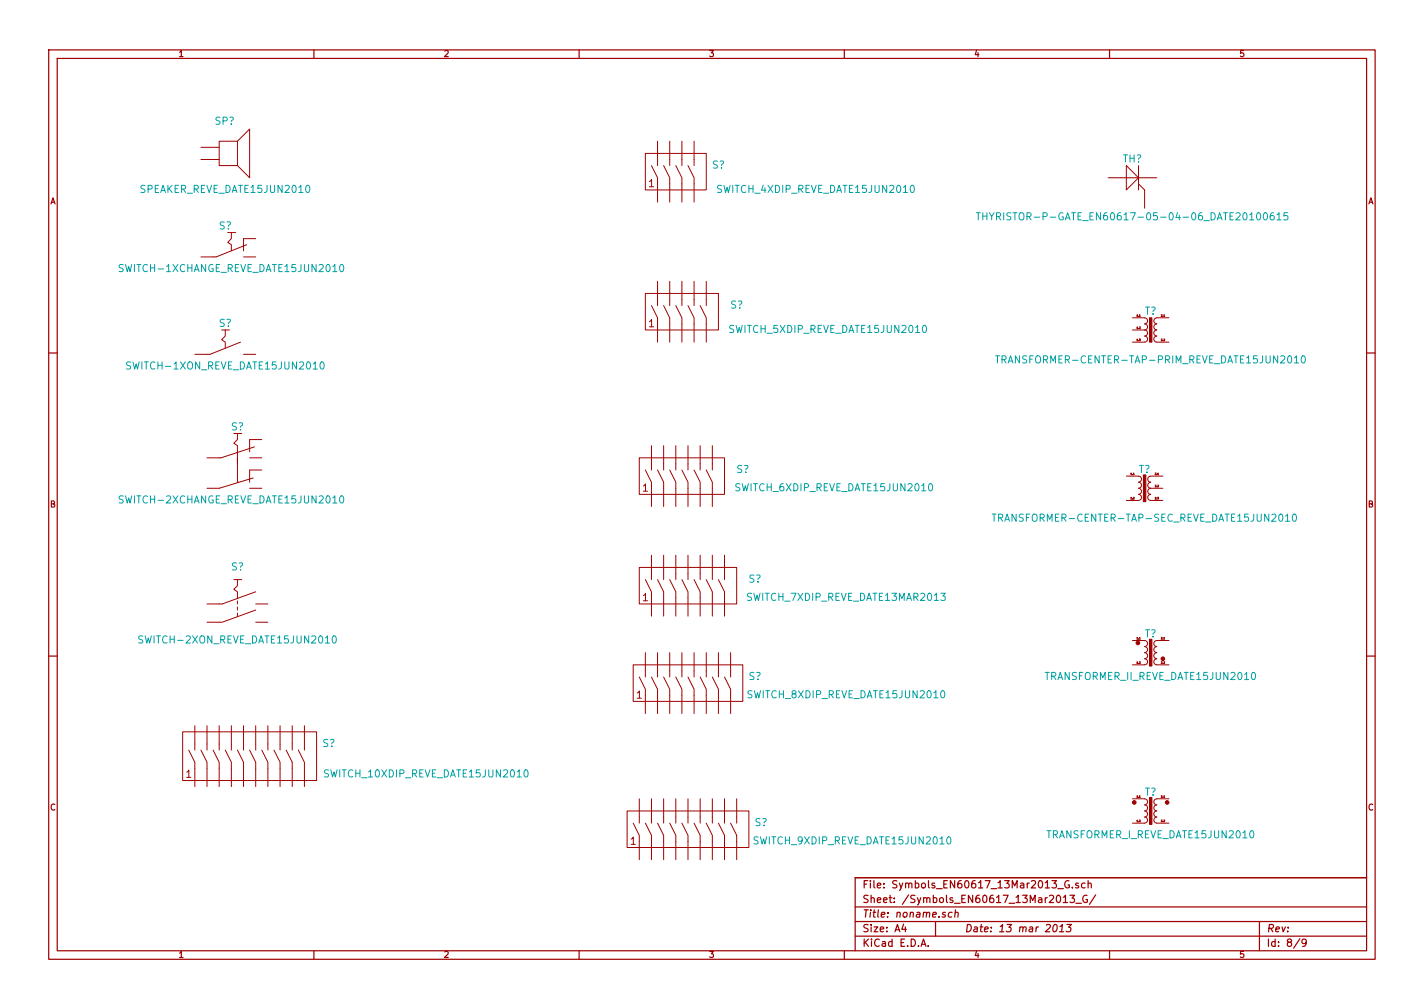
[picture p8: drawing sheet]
<svg xmlns="http://www.w3.org/2000/svg" width="297mm" height="210mm" viewBox="0 0 297 210" stroke-linecap="round" stroke-linejoin="round" font-family="sans-serif">
<g fill="none" stroke="#a00000" stroke-width=".25">
<path d="M10.2 10.4h276.6v189.7h-276.6zM11.9 12.2h273.2v186.1h-273.2zM65.5 10.4v1.8M120.8 10.4v1.8M176.1 10.4v1.8M231.4 10.4v1.8M10.2 73.6h1.7M285.1 73.6h1.7M10.2 136.8h1.7M285.1 136.8h1.7M65.5 198.3v1.8M120.8 198.3v1.8"/>
<path d="M176.1 198.3v1.8M178.4 189.2h106.7M178.4 195.3h106.7M178.4 192.2h106.7M188.5 192.8l-.4 1h1M188.8 193.3v1.1M192.1 197.4l.5-1.5 .5 1.5M192.3 197h.7M193.6 197.3v.1M195.1 192.2v3.1M198.6 190.4h-.6l-.2 .6 .3 .3 .4-.1M199.2 190.4l.3-.1 .3 .1v.9"/>
<path d="M199.3 189.8l-.2 1.5M219.9 193l.2-.2a.78 .78 0 0 1 .5 .7 .78 .78 0 0 1-.3 .7l-.4 .2-.3-.3v-.7zM221 194.4h.9M221.1 193.3l.5-.5-.2 1.6M221.8 187.2l.4-.5v1.6M221.8 188.3h.9M222.6 192.8h.9l-.6 .6 .4 .1 .1 .2-.2 .6-.6 .1-.2-.2M223 183.8a.7 .7 0 0 0-.9 .7 .7 .7 0 0 0 1 .6v-.5h-.3M223.2 186.7h.9l-.5 .6 .5 .2v.6l-.3 .2-.6-.2M223.7 185.1v.1M224.4 188.4h1.2M224.9 184.3l-.3-.1-.2 .2v.2l.5 .2v.3h-.5"/>
<path d="M226.3 184.3l-.4-.1-.3 .3 .1 .6 .2 .1 .4-.1M226.7 186.8a.7 .7 0 0 0-.9 .7 .7 .7 0 0 0 1 .6v-.5h-.3M227 184.3h.1a.36 .36 0 0 1 .5 .1v.8M227 183.7v1.5M228.5 186.7l-1.2 1.9M231.4 198.3v1.8M262.7 192.2v6.1M271.1 195.8l-1.3 2M272.5 196.5l-.3 .3h-.5l-.1-.3 .1-.5 .5-.1 .2 .1a1.16 1.16 0 0 1-.2 1.3l-.5 .1M285.1 183.1h-106.7v15.2"/>
</g>
<g fill="none" stroke="#a00000" stroke-width=".21">
<path d="M41.9 30.7h3.8M41.9 33.3h3.8M45.7 29.5h3.8v5h-3.8zM49.5 29.5l2.6-2.6v10.2l-2.6-2.6M134.6 32h12.7v7.6h-12.7zM135.9 34.5l1.3 2.6v5.1M137.2 29.5v5M138.4 34.5l1.3 2.6v5.1M139.7 29.5v5M141 34.5l1.2 2.6v5.1M142.2 29.5v5M143.5 34.5l1.3 2.6v5.1"/>
<path d="M144.8 29.5v5M231.1 37.1h6.4M234.9 34.5l2.6 2.6-2.6 2.5zM237.5 38.3l1.3 1.3v3.8M237.5 34.5v5.1M237.5 37.1h3.8M49.1 48.5h-.8v1.3l-.8 .7 .8 .5v1.3M50.8 53.6h2.5M50.8 49.8h2.5M51.4 51l-6.3 2.6h-3.2M137.2 58.7v5M139.7 58.7v5"/>
<path d="M142.2 58.7v5M144.8 58.7v5M147.3 58.7v5M47 68.8v1.3l-.8 .8 .8 .5v1.2M50.2 71.4l-6.4 2.5h-3.2M50.8 73.9h2.5M134.6 61.2h15.3v7.6h-15.3zM135.9 63.7l1.3 2.6v5.1M138.4 63.7l1.3 2.6v5.1M141 63.7l1.2 2.6v5.1M143.5 63.7l1.3 2.6v5.1M146 63.7l1.3 2.6v5.1"/>
<path d="M236.2 66.3h.1M236.2 68.8l2.6 .1a.61 .61 0 0 1 .6 .6 .61 .61 0 0 1-.6 .6M236.2 66.3h2.6M236.2 71.4h2.6M238.8 70.1a.61 .61 0 0 1 .6 .6 .61 .61 0 0 1-.6 .6M238.8 67.6a.61 .61 0 0 1 .6 .6 .61 .61 0 0 1-.6 .6M238.8 66.3a.61 .61 0 0 1 .6 .6 .61 .61 0 0 1-.6 .6M241.3 68.8l-.4 .2-.2 .3 .1 .6 .5 .2-.5 .2-.1 .5a.57 .57 0 0 0 .6 .5M241.3 71.4h2.5M243.8 66.3h-2.5l-.4 .1-.2 .7 .2 .3 .4 .2-.5 .2-.1 .5a.57 .57 0 0 0 .6 .5M43.2 95.5h2.5M49.5 90.4v1.3l-.7 .8 .7 .5v1.2"/>
<path d="M52.1 95.5h2.5M52.1 91.7h2.5M52.1 98h2.5M133.3 95.5h17.8v7.6h-17.8zM134.6 98l1.3 2.6v5.1M135.9 93v5M137.2 98l1.2 2.6v5.1M138.4 93v5M139.7 98l1.3 2.6v5.1M141 93v5M142.2 98l1.3 2.6v5.1M143.5 93v5"/>
<path d="M144.8 98l1.2 2.6v5.1M146 93v5M147.3 98l1.3 2.6v5.1M148.6 93v5M234.9 99.3h.1M234.9 99.3h2.6M237.5 99.3a.61 .61 0 0 1 .6 .6 .61 .61 0 0 1-.6 .7M242.6 99.3h-2.7l-.4 .2-.1 .5a.57 .57 0 0 0 .6 .6M43.2 101.8h2.5M52.1 101.8h2.5M133.3 118.4h20.4v7.6h-20.4zM135.9 115.8v5.1"/>
<path d="M138.4 115.8v5.1M141 115.8v5.1M143.5 115.8v5.1M146 115.8v5.1M148.6 115.8v5.1M151.1 115.8v5.1M234.9 104.4h2.6M237.5 103.1a.61 .61 0 0 1 .6 .7 .61 .61 0 0 1-.6 .6M237.5 101.9a.61 .61 0 0 1 .6 .6 .61 .61 0 0 1-.6 .6M237.5 100.6a.61 .61 0 0 1 .6 .6 .61 .61 0 0 1-.6 .6M240 101.8l-.4 .2-.2 .3 .1 .6 .5 .2-.5 .2-.1 .6a.57 .57 0 0 0 .6 .5M240 100.6l-.5 .2-.1 .5a.57 .57 0 0 0 .6 .5"/>
<path d="M240 101.8h2.6M240 104.4h2.6M48.8 120.9h.7M49.5 127.9v.6M49.5 126.6v.6M49.5 120.9h.9M49.5 125.3v.7M49.5 120.9v1.3l-.7 .7 .7 .5v1.3M53.3 123.4l-6.9 2.6h-3.2M53.3 127.2l-6.9 2.6h-3.2M53.3 126h2.6M53.3 129.8h2.6"/>
<path d="M132.1 138.7h22.8v7.6h-22.8zM134.6 136.1v5.1M134.6 120.9l1.3 2.5v5.1M137.2 136.1v5.1M137.2 120.9l1.2 2.5v5.1M139.7 136.1v5.1M139.7 120.9l1.3 2.5v5.1M142.2 136.1v5.1M142.2 120.9l1.3 2.5v5.1M144.8 136.1v5.1M144.8 120.9l1.2 2.5v5.1M147.3 136.1v5.1"/>
<path d="M147.3 120.9l1.3 2.5v5.1M149.9 136.1v5.1M149.9 120.9l1.2 2.5v5.1M152.4 136.1v5.1M236.2 133.6h.1M236.2 133.6h2.6a.61 .61 0 0 1 .6 .6 .61 .61 0 0 1-.6 .6M238.8 137.4a.61 .61 0 0 1 .6 .6 .61 .61 0 0 1-.6 .7h-2.6M238.8 136.2a.61 .61 0 0 1 .6 .6 .61 .61 0 0 1-.6 .6M238.8 134.9a.61 .61 0 0 1 .6 .6 .61 .61 0 0 1-.6 .6M241.3 137.4l-.5 .2-.1 .5a.57 .57 0 0 0 .6 .6h2.5M241.3 136.1l-.5 .3-.1 .5a.57 .57 0 0 0 .6 .5M243.8 133.6h-2.5l-.4 .2-.2 .6 .2 .3 .4 .2-.5 .2-.1 .5a.57 .57 0 0 0 .6 .5"/>
<path d="M38.1 152.6h27.9v10.2h-27.9zM39.4 156.5l1.2 2.5v5.1M40.6 151.4v5.1M41.9 156.5l1.3 2.5v5.1M43.2 151.4v5.1M44.4 156.5l1.3 2.5v5.1M45.7 151.4v5.1M47 156.5l1.3 2.5v5.1M48.3 151.4v5.1M49.5 156.5l1.3 2.5v5.1M50.8 151.4v5.1M52.1 156.5l1.2 2.5v5.1"/>
<path d="M53.3 151.4v5.1M54.6 156.5l1.3 2.5v5.1M55.9 151.4v5.1M57.1 156.5l1.3 2.5v5.1M58.4 151.4v5.1M59.7 156.5l1.3 2.5v5.1M61 151.4v5.1M62.2 156.5l1.3 2.5v5.1M63.5 151.4v5.1M133.3 141.2l1.3 2.6v5M135.9 141.2l1.3 2.6v5M138.4 141.2l1.3 2.6v5"/>
<path d="M141 141.2l1.2 2.6v5M143.5 141.2l1.3 2.6v5M146 141.2l1.3 2.6v5M148.6 141.2l1.3 2.6v5M151.1 141.2l1.3 2.6v5M130.8 169.2h25.4v7.6h-25.4zM132.1 171.7l1.2 2.5v5.1M133.3 166.6v5.1M134.6 171.7l1.3 2.5v5.1M135.9 166.6v5.1M137.2 171.7l1.2 2.5v5.1M138.4 166.6v5.1"/>
<path d="M139.7 171.7l1.3 2.5v5.1M141 166.6v5.1M142.2 171.7l1.3 2.5v5.1M143.5 166.6v5.1M144.8 171.7l1.2 2.5v5.1M146 166.6v5.1M147.3 171.7l1.3 2.5v5.1M148.6 166.6v5.1M149.9 171.7l1.2 2.5v5.1M151.1 166.6v5.1M152.4 171.7l1.3 2.5v5.1M153.7 166.6v5.1"/>
<path d="M236.2 166.6h.1M236.2 166.6h2.6M238.8 170.5a.61 .61 0 0 1 .6 .6 .61 .61 0 0 1-.6 .6h-2.6M238.8 169.2a.61 .61 0 0 1 .6 .6 .61 .61 0 0 1-.6 .6M238.8 167.9a.61 .61 0 0 1 .6 .6 .61 .61 0 0 1-.6 .6M238.8 166.6a.61 .61 0 0 1 .6 .7 .61 .61 0 0 1-.6 .6M241.3 169.2l-.4 .1-.2 .3 .1 .6 .5 .2-.5 .3-.1 .5a.57 .57 0 0 0 .6 .5h2.5M243.8 166.6h-2.5l-.4 .2-.2 .6 .2 .3 .4 .2-.5 .2-.1 .5a.57 .57 0 0 0 .6 .5"/>
</g>
<g fill="#a00000" stroke="#a00000" stroke-width=".21">
<path d="M50.8 49.8v2.5z"/>
<path d="M45.7 101.8l7.1-2.1z"/>
<path d="M45.7 95.5h.4z"/>
<path d="M46.1 95.5l7-2.3z"/>
<path d="M49.5 99.3v1.3z"/>
<path d="M49.5 95.5v3.8z"/>
<path d="M52.1 98v2.6z"/>
<path d="M52.1 91.7v2.5z"/>
<path d="M49.5 94.2v2.6z"/>
<path d="M239.8 66.3h.5v5.1h-.5z"/>
<path d="M238.5 99.1h.5v5.5h-.5z"/>
<path d="M239.8 133.3h.5v5.6h-.5z"/>
<path d="M239.8 166.4h.5v5.6h-.5z"/>
<circle cx="237.4" cy="134.1" r=".38"/>
<circle cx="242.6" cy="137.4" r=".38"/>
<circle cx="236.6" cy="167.4" r=".38"/>
<circle cx="243.5" cy="167.4" r=".38"/>
</g>
<g fill="none" stroke="#00a0a0" stroke-width=".21">
<path d="M25.7 55.2h-.6l-.2 .1v.4l.7 .3 .1 .4-.3 .3-.6-.1M71 55.3l.2-.1a.85 .85 0 0 1 .1 1.5 .79 .79 0 0 1-.3-1.4zM203.7 44.4h.8M204.1 44.4v1.5M205 44.4v1.5M205 45.1h.9M205.9 44.4v1.5M206.4 44.4l.5 .8 .5-.8M206.9 45.2v.7M265.7 44.4h-.5a1.02 1.02 0 0 0 0 1.5l.5-.2 .1-.5-.3-.2h-.3l-.3 .2M266.4 44.8l.4-.4v1.5M266.4 45.9h.8"/>
<path d="M268.6 44.4h-.7l-.1 .7 .2-.1 .6 .1v.6l-.2 .2-.6-.2M27.3 75.6l-.6-.1-.3 .3 .1 .3 .7 .3v.5l-.2 .1-.6-.1M67 75.6l.1-.1a.85 .85 0 0 1 .2 1.5 .8 .8 0 0 1-.6-.6 .8 .8 0 0 1 .3-.8zM207.7 74.2h.8M208.1 74.2v1.5M270 75.7h.9M271.6 74.4l.2-.2a.85 .85 0 0 1 .1 1.5 .79 .79 0 0 1-.3-1.3zM25.7 103.5l-.6-.1-.2 .2v.4l.7 .3 .1 .3-.3 .3h-.6M71 103.6l.2-.2a.85 .85 0 0 1 .1 1.5 .79 .79 0 0 1-.3-1.3zM207 107.2h.8M207.4 107.2v1.5M269.7 107.4l.2-.2a.85 .85 0 0 1 .2 1.5 .79 .79 0 0 1-.4-1.3z"/>
<path d="M29.8 132.7l-.6-.1-.3 .3 .2 .4 .6 .3v.4l-.2 .1h-.6M69.5 132.7l.1-.1a.85 .85 0 0 1 .2 1.5 .8 .8 0 0 1-.6-.6 .8 .8 0 0 1 .3-.8zM109.4 160.7l.3-.1a.85 .85 0 0 1 .1 1.5 .79 .79 0 0 1-.4-1.4z"/>
</g>
<g font-size="2.1" fill="#00a0a0">
<text x="44.8" y="26.1">SP?</text>
<text x="148.5" y="35.2">S?</text>
<text x="234.2" y="34">TH?</text>
<text x="29.5" y="40.3">SPEAKER_REVE_DATE15JUN2010</text>
<text x="150.1" y="40.3">SWITCH_4XDIP_REVE_DATE15JUN2010</text>
<text x="45.7" y="47.9">S?</text>
<text x="208.4" y="46">THYRISTOR-P-GATE_EN60617-05-04-06_DATE20100615</text>
<text x="25.6" y="56.8">SWITCH-1XCHANGE_REVE_DATE15JUN2010</text>
<text x="152.3" y="64.4">S?</text>
<text x="238.8" y="65.7">T?</text>
<text x="45.7" y="68.2">S?</text>
<text x="152.6" y="69.5">SWITCH_5XDIP_REVE_DATE15JUN2010</text>
<text x="27.3" y="77.1">SWITCH-1XON_REVE_DATE15JUN2010</text>
<text x="209.5" y="75.9">TRANSFORMER-CENTER-TAP-PRIM_REVE_DATE15JUN2010</text>
<text x="48.2" y="89.8">S?</text>
<text x="153.6" y="98.7">S?</text>
<text x="237.5" y="98.7">T?</text>
<text x="25.6" y="105.1">SWITCH-2XCHANGE_REVE_DATE15JUN2010</text>
<text x="153.9" y="102.5">SWITCH_6XDIP_REVE_DATE15JUN2010</text>
<text x="208.7" y="108.9">TRANSFORMER-CENTER-TAP-SEC_REVE_DATE15JUN2010</text>
<text x="48.2" y="119">S?</text>
<text x="156.1" y="125.4">SWITCH_7XDIP_REVE_DATE13MAR2013</text>
<text x="156.2" y="121.6">S?</text>
<text x="29.8" y="134.3">SWITCH-2XON_REVE_DATE15JUN2010</text>
<text x="238.8" y="133">T?</text>
<text x="156.2" y="141.9">S?</text>
<text x="218.3" y="141.9">TRANSFORMER_II_REVE_DATE15JUN2010</text>
<text x="156.4" y="145.7">SWITCH_8XDIP_REVE_DATE15JUN2010</text>
<text x="67.3" y="155.9">S?</text>
<text x="68.2" y="162.2">SWITCH_10XDIP_REVE_DATE15JUN2010</text>
<text x="238.8" y="166">T?</text>
<text x="157.4" y="172.4">S?</text>
<text x="157.7" y="176.2">SWITCH_9XDIP_REVE_DATE15JUN2010</text>
<text x="218.6" y="174.9">TRANSFORMER_I_REVE_DATE15JUN2010</text>
</g>
<g font-size="2.1" fill="#a00000">
<text x="135.3" y="39.1">1</text>
<text x="135.3" y="68.3">1</text>
<text x="134" y="102.6">1</text>
<text x="134" y="125.5">1</text>
<text x="132.8" y="145.8">1</text>
<text x="38.8" y="162.3">1</text>
<text x="131.5" y="176.3">1</text>
<text x="179.9" y="185.4">File: Symbols_EN60617_13Mar2013_G.sch</text>
<text x="179.9" y="191.5">Title: noname.sch</text>
<text x="179.9" y="188.4">Sheet: /Symbols_EN60617_13Mar2013_G/</text>
<text x="179.9" y="197.6">KiCad E.D.A.</text>
<text x="179.9" y="194.5">Size: A4</text>
<text x="201.2" y="194.5">Date: 13 mar 2013</text>
<text x="264.2" y="194.5">Rev:</text>
<text x="264.2" y="197.6">Id: 8/9</text>
</g>
<g font-size="1.8" fill="#a00000">
<text x="37.3" y="11.9">1</text>
<text x="92.7" y="11.9">2</text>
<text x="148" y="11.9">3</text>
<text x="203.3" y="11.9">4</text>
<text x="258.6" y="11.9">5</text>
<text x="10.4" y="42.7">A</text>
<text x="285.3" y="42.7">A</text>
<text x="10.4" y="105.9">B</text>
<text x="285.3" y="105.9">B</text>
<text x="10.4" y="169.1">C</text>
<text x="285.3" y="169.1">C</text>
<text x="37.3" y="199.8">1</text>
<text x="92.7" y="199.8">2</text>
<text x="148" y="199.8">3</text>
<text x="203.3" y="199.8">4</text>
<text x="258.6" y="199.8">5</text>
</g>
<g font-size=".5" fill="#a00000">
<text x="237.1" y="66">1.1</text>
<text x="237.1" y="68.6">1.2</text>
<text x="237.1" y="71.1">1.3</text>
<text x="242.2" y="66">2.1</text>
<text x="242.2" y="71.1">2.2</text>
<text x="235.9" y="99.1">1.1</text>
<text x="240.9" y="99.1">2.1</text>
<text x="240.9" y="101.6">2.2</text>
<text x="235.9" y="104.1">1.2</text>
<text x="240.9" y="104.1">2.3</text>
<text x="237.1" y="133.3">1.1</text>
<text x="242.2" y="133.3">2.1</text>
<text x="237.1" y="138.4">1.2</text>
<text x="242.2" y="138.4">2.2</text>
<text x="237.1" y="166.4">1.1</text>
<text x="242.2" y="166.4">2.1</text>
<text x="237.1" y="171.4">1.2</text>
<text x="242.2" y="171.4">2.2</text>
</g>
</svg>
